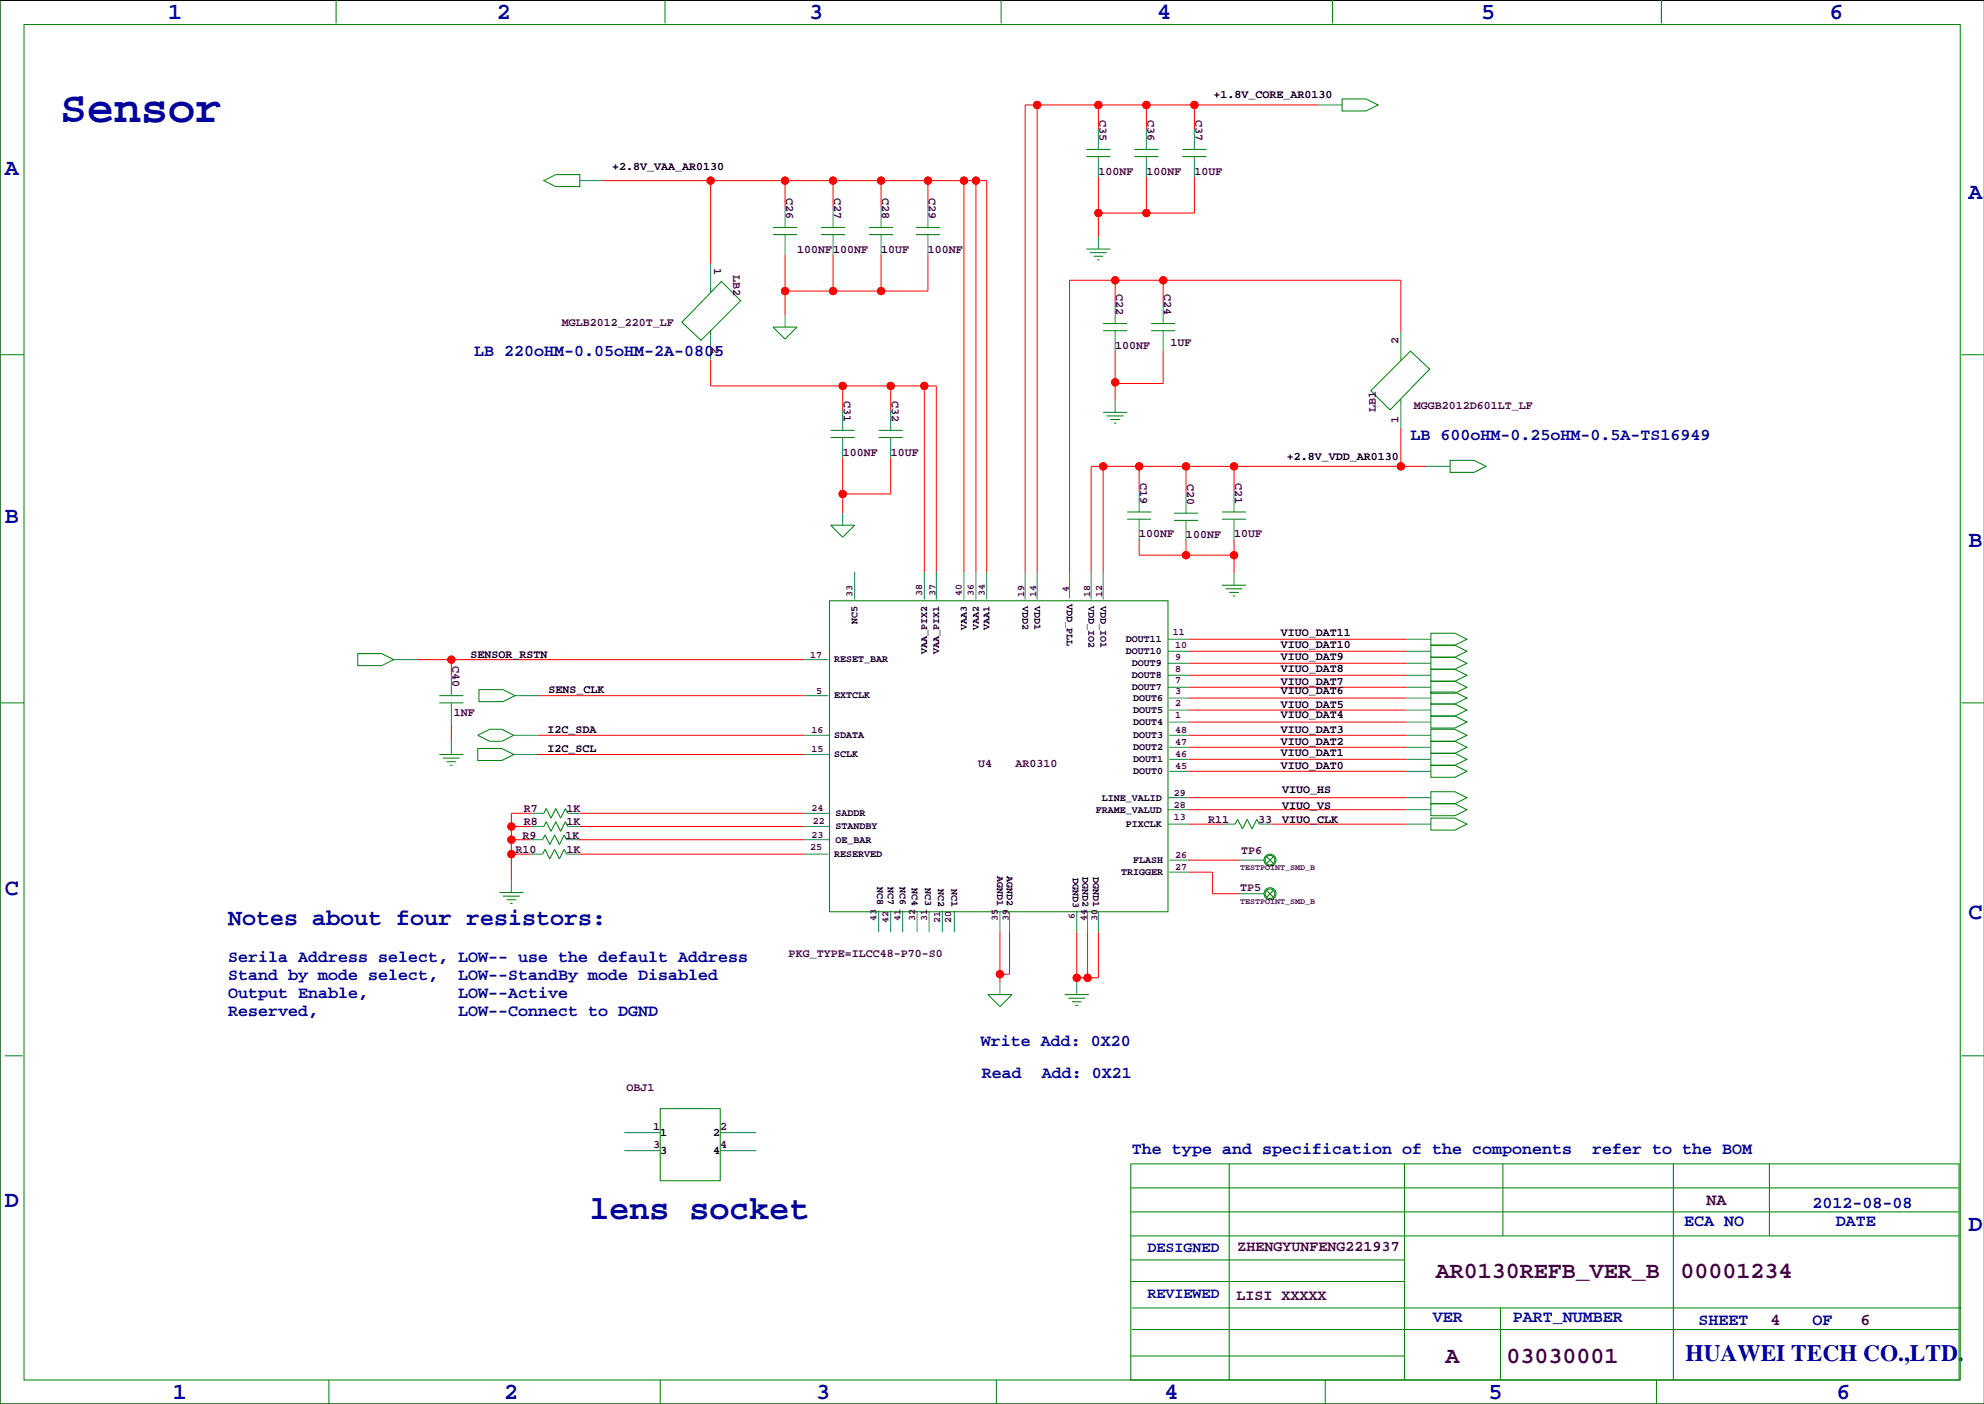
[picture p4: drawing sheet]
<svg xmlns="http://www.w3.org/2000/svg" width="420mm" height="297mm" viewBox="0 0 420 297" stroke-linecap="round" stroke-linejoin="round" font-family="sans-serif">
<path d="M419.9 .1h-419.9v296.9h419.9" fill="none" stroke="#000" stroke-width=".21"/>
<g fill="none" stroke="#008080" stroke-width=".21">
<path d="M122.7 38.2h5.1M232.4 27.3v4.3M232.4 33.1v4.4M242.6 27.3v4.3M242.6 33.1v4.4M252.7 27.3v4.3M252.7 33.1v4.4M278.9 22.2h5.1M150.4 55.7v5.1M166.1 43.8v4.3M166.1 49.6v4.4M176.3 43.8v4.3"/>
<path d="M176.3 49.6v4.4M186.4 43.8v4.3M186.4 49.6v4.4M196.3 43.8v4.3M196.3 49.6v4.4M232.4 50.2v2.5M150.4 71v5.1M166.1 66.7v2.5M236 64.1v4.3M236 70v4.3M246.1 64.1v4.3M246.1 70v4.3"/>
<path d="M296.4 70.2v5.1M178.3 86.7v4.3M178.3 92.6v4.3M188.5 86.7v4.3M188.5 92.6v4.3M236 84.7v2.5M296.4 85.5v5M301.8 98.7h5M178.3 108.6v2.5M241 104v4.3M241 109.8v4.4M251 104.3v4.3"/>
<path d="M251 110.1v4.3M261.1 104v4.3M261.1 109.8v4.4M83.3 139.6h5.1M170.2 139.6h5.1M180.8 121v5.9M195.6 121v5.9M198.1 121v5.9M204 121v5.9M206.5 121v5.9M208.8 121v5.9M216.9 121v5.9"/>
<path d="M219.5 121v5.9M226.3 121v5.6M230.9 121v5.9M233.4 121v5.9M247.1 135.2h4.4M247.1 137.8h4.4M261.1 121.3v2.5M297.7 135.2h5.1M297.7 137.8h5.1M95.5 142.9v4.3M95.5 148.7v4.3M95.5 157.1v2.5"/>
<path d="M108.7 155.6h5.1M108.7 159.6h5.1M109 147.2h5M170.2 155.6h5.3M170.2 159.6h5.3M170.2 147.2h5.1M247.1 142.9h4.4M247.1 140.3h4.4M247.1 145.4h4.4M247.4 158.1h4.1M247.4 155.6h4.1M247.4 152.8h4.1"/>
<path d="M247.4 150.2h4.1M247.4 147.7h4.1M297.7 158.1h5.1M297.7 155.6h5.1M297.7 152.8h5.1M297.7 150.2h5.1M297.7 147.7h5.1M297.7 142.9h5.1M297.7 140.3h5.1M297.7 145.4h5.1M112.3 177.7h2.5M112.5 174.9h2.6"/>
<path d="M112.5 172.1h2.6M119.9 177.7h2.5M120.1 174.9h2.6M120.1 172.1h2.6M170.2 177.7h5.3M170.2 174.9h5.3M170.2 172.1h5.3M247.1 174.4h4.4M247.1 171.3h4.4M247.1 168.8h4.4M247.4 163.2h4.1M247.4 160.6h4.1"/>
<path d="M258.8 174.4h2.6M266.4 174.4h2.6M297.7 174.4h5.1M297.7 171.3h5.1M297.7 168.8h5.1M297.7 163.2h5.1M297.7 160.6h5.1M108.2 186.3v2.5M112.3 180.7h2.5M119.9 180.7h2.5M170.2 180.7h5.1M185.9 192.6v4.6"/>
<path d="M188.5 192.6v4.6M191 192.6v4.6M194.1 192.6v4.6M196.6 192.9v4.3M199.4 192.6v4.6M201.9 192.6v4.6M211.6 192.9v4.3M213.6 192.9v4.3M227.8 192.6v4.6M230.1 192.6v4.6M232.4 192.9v4.3M247.4 182h4.1"/>
<path d="M247.4 184.5h4.1M262.4 189.1h5.1M262.4 182h5.1M211.6 207.9v2.5M227.8 207.9v2.5M132.1 239.6h7.6M152.4 239.6h7.6M132.1 243.4h7.6M152.4 243.4h7.6"/>
</g>
<g fill="none" stroke="#008000" stroke-width=".21">
<path d="M0 -.1v297.1h419.9M71.1 0v4.9M140.7 0v4.9M211.8 0v4.9M281.9 0v4.9M351.5 0v4.9M5.1 5.2h409.7v286.8h-409.7zM115.1 38.2l2.5-1.3h5.1v2.6h-5.1zM229.9 31.6h5M229.9 33.1h5M240 31.6h5.1M240 33.1h5.1"/>
<path d="M250.2 31.6h5.1M250.2 33.1h5.1M284 20.9h5.1l2.5 1.3-2.5 1.3h-5.1zM152.7 59.5l4 4.1-8.4 8.4-4-3.8zM163.6 48.1h5.1M163.6 49.6h5.1M173.7 48.1h5.1M173.7 49.6h5.1M183.9 48.1h5.1M183.9 49.6h5.1M193.8 48.1h5.1M193.8 49.6h5.1"/>
<path d="M229.9 52.7h5M230.6 53.5h3.6M231.4 54.2h2M232.2 55h.5M0 75h5.1M150.4 60.8v1M150.4 70v1M163.6 69.2h5.1l-2.6 2.5zM233.4 68.4h5.1M233.4 70h5.1M243.6 68.4h5.1M243.6 70h5.1"/>
<path d="M296.4 75.3v1M415 75h4.9M175.8 91h5M175.8 92.6h5M185.9 91h5.1M185.9 92.6h5.1M233.4 87.2h5.1M234.2 88h3.5M234.9 88.8h2.1M235.7 89.5h.5M290.1 82.7l8.3-8.4 4.1 3.8-8.4 8.6zM296.4 84.4v1.1"/>
<path d="M306.8 97.4h5.1l2.6 1.3-2.6 1.2h-5.1zM175.8 111.1h5l-2.5 2.6zM238.5 108.3h5.1M238.5 109.8h5.1M248.4 108.6h5.1M248.4 110.1h5.1M258.6 108.3h5.1M258.6 109.8h5.1M75.7 138.3h5.1l2.5 1.3-2.5 1.2h-5.1zM175.5 127.1h71.6v65.8h-71.6zM258.6 123.8h5.1M259.3 124.6h3.6"/>
<path d="M260.1 125.3h2M260.9 126.1h.5M302.8 134h5l2.6 1.2-2.6 1.3h-5zM302.8 139.1h5l2.6 1.2-2.6 1.3h-5zM302.8 136.5h5l2.6 1.3-2.6 1.3h-5zM0 148.7h5.1M93 148.7h5M93 147.2h5M93 159.6h5M101.1 158.4h5.1l2.5 1.2-2.5 1.3h-5.1zM101.1 155.6l2.5-1.3h2.6l2.5 1.3-2.5 1.2h-2.6zM101.3 145.9h5.1l2.6 1.3-2.6 1.2h-5.1z"/>
<path d="M302.8 156.8h5l2.6 1.3-2.6 1.3h-5zM302.8 159.4h5l2.6 1.2-2.6 1.3h-5zM302.8 154.3h5l2.6 1.3-2.6 1.2h-5zM302.8 151.5h5l2.6 1.3-2.6 1.2h-5zM302.8 149h5l2.6 1.2-2.6 1.3h-5zM302.8 146.4h5l2.6 1.3-2.6 1.3h-5zM302.8 141.6h5l2.6 1.3-2.6 1.2h-5zM302.8 144.1h5l2.6 1.3-2.6 1.3h-5zM415 148.7h4.9M93.7 160.4h3.6M94.5 161.1h2M95.2 161.9h.6"/>
<path d="M114.8 177.7l.5-1.1 1 2.1 1-2.1 1.1 2.1 1-2.1 .5 1.1M115.1 172.1l.5-1 1 2 1-2 1 2 1-2 .5 1M115.1 174.9l.5-1.1 1 2.1 1-2.1 1 2.1 1-2.1 .5 1.1M261.4 174.4l.5-1.1 1 2.1 1-2.1 1 2.1 1-2.1 .5 1.1M267.5 179.4h.1M302.8 170h5l2.6 1.3-2.6 1.3h-5zM302.8 167.5h5l2.6 1.3-2.6 1.2h-5zM302.8 161.9h5l2.6 1.3-2.6 1.3h-5zM302.8 173.1h5l2.6 1.3-2.6 1.2h-5zM105.7 188.8h5M106.4 189.6h3.6M107.2 190.4h2"/>
<path d="M107.9 191.1h.6M114.8 180.7l.5-1 1 2 1-2 1.1 2 1-2 .5 1M267.5 186.5h.1M268 188.3l1.5 1.6M268 181.2l1.5 1.5M269.5 188.3l-1.5 1.6M269.5 181.2l-1.5 1.5M209 210.4h5.1l-2.5 2.6zM225.3 210.4h5.1M226.1 211.2h3.5M226.8 211.9h2.1M227.6 212.7h.5"/>
<path d="M1 223.4h3.8M139.7 234.6h12.7v15.2h-12.7zM415 223.4h4.9M239.3 246.2h175.2v45.8h-175.2zM239.3 251.3h175.2M239.3 256.4h175.2M260.1 246.2v45.8M297.2 246.2v45.8M318 246.2v15.3M354.1 246.2v45.8M374.4 246.2v15.3M239.3 266.6h57.9"/>
<path d="M239.3 261.5h175.2M239.3 271.1h57.9M239.5 276.7h175.5M317.5 276.7v15.3M69.6 292v5M139.7 292v5M210.8 292v5M239.3 286.9h57.9M239.5 281.3h175M280.4 292v5M350.5 292v5M383.5 287.4h.1"/>
<circle cx="268.7" cy="182" r="1.27"/>
<circle cx="268.7" cy="189.1" r="1.27"/>
<circle cx="268.7" cy="189.1" r="1.02"/>
<circle cx="268.7" cy="182" r="1.02"/>
</g>
<g fill="none" stroke="#f00" stroke-width=".21">
<path d="M127.8 38.2h81v82.8M150.4 38.2v17.5M166.1 38.2v5.6M176.3 38.2v5.6M186.4 38.2v5.6M196.3 38.2v5.6M204 38.2v82.8M206.5 38.2v82.8M219.5 22.2v98.8M232.4 22.2v5.1M232.4 37.5v12.7M242.6 22.2v5.1"/>
<path d="M242.6 37.5v7.6M252.7 22.2v5.1M252.7 37.5v7.6h-20.3M278.9 22.2h-62v98.8M166.1 54v12.7M176.3 54v7.6M186.4 54v7.6M196.3 54v7.6h-30.2M236 59.3v4.8M246.1 59.3v4.8M150.4 76.1v5.5h47.7v39.4M236 74.3v10.4"/>
<path d="M246.1 74.3v6.8h-10.1M296.4 70.2v-10.9h-70.1v61.7M178.3 81.6v5.1M178.3 96.9v11.7M188.5 81.6v5.1M188.5 96.9v7.6h-10.2M195.6 81.6v39.4M233.4 98.7v22.3M241 98.7v5.3M251 98.7v5.6M261.1 98.7v5.3M296.4 90.5v8.2"/>
<path d="M301.8 98.7h-70.9v22.3M241 114.2v3.3h20.1M251 114.4v3.1M261.1 114.2v7.1M88.4 139.6h81.8M95.5 139.6v3.3M251.5 137.8h46.2M251.5 135.2h46.2M95.5 153v4.1M113.8 155.6h56.4M113.8 159.6h56.4M114 147.2h56.2"/>
<path d="M251.5 155.6h46.2M251.5 158.1h46.2M251.5 152.8h46.2M251.5 150.2h46.2M251.5 147.7h46.2M251.5 145.4h46.2M251.5 142.9h46.2M251.5 140.3h46.2M108.2 174.9h4.3M108.2 177.7h4.1M112.5 172.1h-4.3v14.2M122.4 177.7h47.8"/>
<path d="M122.7 172.1h47.5M122.7 174.9h47.5M251.5 174.4h7.3M251.5 171.3h46.2M251.5 168.8h46.2M251.5 163.2h46.2M251.5 160.6h46.2M269 174.4h28.7M108.2 180.7h4.1M122.4 180.7h47.8M211.6 197.2v10.7M213.6 197.2v8.9h-2"/>
<path d="M227.8 197.2v10.7M230.1 197.2v9.7M232.4 197.2v9.7h-4.6M251.5 184.5h5v4.6h5.9M251.5 182h10.9"/>
<circle cx="150.4" cy="38.2" r=".76"/>
<circle cx="166.1" cy="38.2" r=".76"/>
<circle cx="176.3" cy="38.2" r=".76"/>
<circle cx="186.4" cy="38.2" r=".76"/>
<circle cx="196.3" cy="38.2" r=".76"/>
<circle cx="204" cy="38.2" r=".76"/>
<circle cx="206.5" cy="38.2" r=".76"/>
<circle cx="219.5" cy="22.2" r=".76"/>
<circle cx="232.4" cy="22.2" r=".76"/>
<circle cx="242.6" cy="22.2" r=".76"/>
<circle cx="252.7" cy="22.2" r=".76"/>
<circle cx="232.4" cy="45.1" r=".76"/>
<circle cx="236" cy="59.3" r=".76"/>
<circle cx="242.6" cy="45.1" r=".76"/>
<circle cx="246.1" cy="59.3" r=".76"/>
<circle cx="166.1" cy="61.6" r=".76"/>
<circle cx="176.3" cy="61.6" r=".76"/>
<circle cx="186.4" cy="61.6" r=".76"/>
<circle cx="178.3" cy="81.6" r=".76"/>
<circle cx="188.5" cy="81.6" r=".76"/>
<circle cx="195.6" cy="81.6" r=".76"/>
<circle cx="233.4" cy="98.7" r=".76"/>
<circle cx="236" cy="80.9" r=".76"/>
<circle cx="241" cy="98.7" r=".76"/>
<circle cx="251" cy="98.7" r=".76"/>
<circle cx="261.1" cy="98.7" r=".76"/>
<circle cx="296.4" cy="98.7" r=".76"/>
<circle cx="178.3" cy="104.5" r=".76"/>
<circle cx="251" cy="117.5" r=".76"/>
<circle cx="261.1" cy="117.5" r=".76"/>
<circle cx="95.5" cy="139.6" r=".76"/>
<circle cx="108.2" cy="174.9" r=".76"/>
<circle cx="108.2" cy="177.7" r=".76"/>
<circle cx="108.2" cy="180.7" r=".76"/>
<circle cx="211.6" cy="206.1" r=".76"/>
<circle cx="227.8" cy="206.9" r=".76"/>
<circle cx="230.1" cy="206.9" r=".76"/>
</g>
<g fill="#f00" stroke="#f00" stroke-width=".21">
<circle cx="195.6" cy="81.6" r=".76"/>
<circle cx="188.5" cy="81.6" r=".76"/>
<circle cx="178.3" cy="81.6" r=".76"/>
<circle cx="166.1" cy="61.6" r=".76"/>
<circle cx="176.3" cy="61.6" r=".76"/>
<circle cx="186.4" cy="61.6" r=".76"/>
<circle cx="95.5" cy="139.6" r=".76"/>
<circle cx="227.8" cy="206.9" r=".76"/>
<circle cx="230.1" cy="206.9" r=".76"/>
<circle cx="108.2" cy="180.7" r=".76"/>
<circle cx="108.2" cy="177.7" r=".76"/>
<circle cx="108.2" cy="174.9" r=".76"/>
<circle cx="242.6" cy="45.1" r=".76"/>
<circle cx="232.4" cy="45.1" r=".76"/>
<circle cx="178.3" cy="104.5" r=".76"/>
<circle cx="233.4" cy="98.7" r=".76"/>
<circle cx="241" cy="98.7" r=".76"/>
<circle cx="251" cy="98.7" r=".76"/>
<circle cx="261.1" cy="98.7" r=".76"/>
<circle cx="296.4" cy="98.7" r=".76"/>
<circle cx="261.1" cy="117.5" r=".76"/>
<circle cx="251" cy="117.5" r=".76"/>
<circle cx="246.1" cy="59.3" r=".76"/>
<circle cx="236" cy="59.3" r=".76"/>
<circle cx="236" cy="80.9" r=".76"/>
<circle cx="252.7" cy="22.2" r=".76"/>
<circle cx="232.4" cy="22.2" r=".76"/>
<circle cx="242.6" cy="22.2" r=".76"/>
<circle cx="219.5" cy="22.2" r=".76"/>
<circle cx="211.6" cy="206.1" r=".76"/>
<circle cx="204" cy="38.2" r=".76"/>
<circle cx="150.4" cy="38.2" r=".76"/>
<circle cx="166.1" cy="38.2" r=".76"/>
<circle cx="176.3" cy="38.2" r=".76"/>
<circle cx="186.4" cy="38.2" r=".76"/>
<circle cx="196.3" cy="38.2" r=".76"/>
<circle cx="206.5" cy="38.2" r=".76"/>
</g>
<text font-size="9.5" fill="#0000a0" x="12.7" y="25.9">Sensor</text>
<text font-size="7.1" fill="#0000a0" x="124.7" y="258">lens socket</text>
<g font-size="4.9" fill="#0000a0">
<text x="35.6" y="3.9">1</text>
<text x="105.2" y="3.9">2</text>
<text x="171.2" y="3.9">3</text>
<text x="244.9" y="3.9">4</text>
<text x="313.4" y="3.9">5</text>
<text x="387.1" y="3.9">6</text>
<text x="1" y="36.9">A</text>
<text x="416.6" y="42">A</text>
<text x="1" y="110.6">B</text>
<text x="416.6" y="115.7">B</text>
<text x="1" y="189.3">C</text>
<text x="48.3" y="195.7">Notes about four resistors:</text>
<text x="416.6" y="194.4">C</text>
<text x="1" y="255.4">D</text>
<text x="416.6" y="260.5">D</text>
<text x="356.6" y="288">HUAWEI TECH CO.,LTD.</text>
<text x="36.6" y="296">1</text>
<text x="106.7" y="296">2</text>
<text x="172.7" y="296">3</text>
<text x="246.4" y="296">4</text>
<text x="315" y="296">5</text>
<text x="388.6" y="296">6</text>
</g>
<g font-size="4.9" fill="#400040">
<text x="303.8" y="270.5">AR0130REFB_VER_B</text>
<text x="355.6" y="270.5">00001234</text>
<text x="305.9" y="288.3">A</text>
<text x="318.8" y="288.3">03030001</text>
</g>
<g font-size="3.5" fill="#0000a0">
<text x="100.3" y="75.3">LB 220oHM-0.05oHM-2A-0805</text>
<text x="298.5" y="93.1">LB 600oHM-0.25oHM-0.5A-TS16949</text>
<text x="48.3" y="203.6">Serila Address select, LOW-- use the default Address</text>
<text x="48.3" y="207.4">Stand by mode select,</text>
<text x="96.9" y="207.4">LOW--StandBy mode Disabled</text>
<text x="48.3" y="215">Reserved,</text>
<text x="48.3" y="211.2">Output Enable,</text>
<text x="96.9" y="215">LOW--Connect to DGND</text>
<text x="96.9" y="211.2">LOW--Active</text>
<text x="207.5" y="221.4">Write Add: 0X20</text>
<text x="207.8" y="228">Read</text>
<text x="220.5" y="228">Add: 0X21</text>
<text x="239.5" y="244.2">The type and specification of the components</text>
<text x="336.9" y="244.2">refer to the BOM</text>
<text x="383.5" y="255.7">2012-08-08</text>
<text x="356.4" y="259.4">ECA NO</text>
<text x="388.5" y="259.4">DATE</text>
<text x="303.1" y="279.7">VER</text>
<text x="320.1" y="279.7">PART_NUMBER</text>
<text x="359.4" y="280.3">SHEET</text>
<text x="383.5" y="280.3">OF</text>
</g>
<g font-size="3.5" fill="#400040">
<text x="361.1" y="254.9">NA</text>
<text x="374.6" y="280.3">4</text>
<text x="393.7" y="280.3">6</text>
</g>
<g font-size="3.2" fill="#0000a0">
<text x="242.8" y="264.9">DESIGNED</text>
<text x="242.8" y="274.5">REVIEWED</text>
</g>
<g font-size="3.2" fill="#400040">
<text x="261.9" y="264.7">ZHENGYUNFENG221937</text>
<text x="261.6" y="275.1">LISI XXXXX</text>
</g>
<g font-size="2.5">
<text x="256.8" y="20.7">+1.8V_CORE_AR0130</text>
<text x="129.5" y="35.9">+2.8V_VAA_AR0130</text>
<text x="272.3" y="97.4">+2.8V_VDD_AR0130</text>
<text x="271" y="134.5">VIUO_DAT11</text>
<text x="271" y="137">VIUO_DAT10</text>
<text x="99.6" y="139.3">SENSOR_RSTN</text>
<text x="271" y="139.6">VIUO_DAT9</text>
<text x="271" y="142.1">VIUO_DAT8</text>
<text x="116.1" y="146.7">SENS_CLK</text>
<text x="271" y="144.9">VIUO_DAT7</text>
<text x="271" y="146.9">VIUO_DAT6</text>
<text x="271" y="149.7">VIUO_DAT5</text>
<text x="115.8" y="155.1">I2C_SDA</text>
<text x="271" y="152">VIUO_DAT4</text>
<text x="271" y="155.1">VIUO_DAT3</text>
<text x="115.8" y="159.1">I2C_SCL</text>
<text x="271" y="157.6">VIUO_DAT2</text>
<text x="271" y="159.9">VIUO_DAT1</text>
<text x="271" y="162.7">VIUO_DAT0</text>
<text x="271.3" y="167.8">VIUO_HS</text>
<text x="271.3" y="171.1">VIUO_VS</text>
<text x="271.3" y="174.1">VIUO_CLK</text>
<text x="139.7" y="240.3">1</text>
<text x="139.7" y="244.1">3</text>
<text x="150.9" y="240.3">2</text>
<text x="150.9" y="244.1">4</text>
</g>
<g font-size="2.5" fill="#400040">
<text x="232.6" y="25.4" transform="rotate(90 232.6 25.4)">C35</text>
<text x="242.8" y="25.4" transform="rotate(90 242.8 25.4)">C36</text>
<text x="253" y="25.4" transform="rotate(90 253 25.4)">C37</text>
<text x="166.3" y="41.9" transform="rotate(90 166.3 41.9)">C26</text>
<text x="176.5" y="41.9" transform="rotate(90 176.5 41.9)">C27</text>
<text x="186.7" y="41.9" transform="rotate(90 186.7 41.9)">C28</text>
<text x="196.6" y="41.9" transform="rotate(90 196.6 41.9)">C29</text>
<text x="232.4" y="36.9">100NF</text>
<text x="242.6" y="36.9">100NF</text>
<text x="252.7" y="36.9">10UF</text>
<text x="168.7" y="53.5">100NF</text>
<text x="176.3" y="53.5">100NF</text>
<text x="186.4" y="53.5">10UF</text>
<text x="196.3" y="53.5">100NF</text>
<text x="151.1" y="56.8" transform="rotate(90 151.1 56.8)">1</text>
<text x="155.2" y="58.3" transform="rotate(90 155.2 58.3)">LB2</text>
<text x="236.2" y="62.2" transform="rotate(90 236.2 62.2)">C22</text>
<text x="246.4" y="62.2" transform="rotate(90 246.4 62.2)">C24</text>
<text x="118.9" y="68.9">MGLB2012_220T_LF</text>
<text x="150.6" y="73.5" transform="rotate(90 150.6 73.5)">2</text>
<text x="236" y="73.8">100NF</text>
<text x="247.6" y="73.3">1UF</text>
<text x="295.9" y="72.8" transform="rotate(-90 295.9 72.8)">2</text>
<text x="178.5" y="84.8" transform="rotate(90 178.5 84.8)">C31</text>
<text x="188.7" y="84.8" transform="rotate(90 188.7 84.8)">C32</text>
<text x="291.1" y="87.2" transform="rotate(-90 291.1 87.2)">LB1</text>
<text x="295.9" y="89.5" transform="rotate(-90 295.9 89.5)">1</text>
<text x="299.2" y="86.6">MGGB2012D601LT_LF</text>
<text x="178.3" y="96.4">100NF</text>
<text x="188.5" y="96.4">10UF</text>
<text x="241.3" y="102.1" transform="rotate(90 241.3 102.1)">C19</text>
<text x="251.2" y="102.3" transform="rotate(90 251.2 102.3)">C20</text>
<text x="261.3" y="102.1" transform="rotate(90 261.3 102.1)">C21</text>
<text x="241" y="113.7">100NF</text>
<text x="251" y="113.9">100NF</text>
<text x="261.1" y="113.7">10UF</text>
<text x="95.7" y="141" transform="rotate(90 95.7 141)">C40</text>
<text x="96" y="151.5">1NF</text>
<text x="207" y="162.2">U4</text>
<text x="214.9" y="162.2">AR0310</text>
<text x="110.8" y="171.8">R7</text>
<text x="119.9" y="171.8">1K</text>
<text x="110.6" y="177.4">R9</text>
<text x="110.8" y="174.6">R8</text>
<text x="119.6" y="177.4">1K</text>
<text x="119.9" y="174.6">1K</text>
<text x="255.7" y="174.1">R11</text>
<text x="266.2" y="174.1">33</text>
<text x="109.1" y="180.5">R10</text>
<text x="119.9" y="180.5">1K</text>
<text x="262.6" y="180.7">TP6</text>
<text x="262.4" y="188.6">TP5</text>
<text x="166.9" y="202.6">PKG_TYPE=ILCC48-P70-S0</text>
<text x="132.6" y="230.7">OBJ1</text>
<text x="138.2" y="239.1">1</text>
<text x="152.4" y="239.1">2</text>
<text x="138.2" y="242.9">3</text>
<text x="152.4" y="242.9">4</text>
</g>
<g font-size="2.1" fill="#400040">
<text x="226.1" y="125.3" transform="rotate(-90 226.1 125.3)">4</text>
<text x="180.4" y="126.4" transform="rotate(-90 180.4 126.4)">33</text>
<text x="195.1" y="126.1" transform="rotate(-90 195.1 126.1)">38</text>
<text x="197.9" y="126.1" transform="rotate(-90 197.9 126.1)">37</text>
<text x="203.5" y="126.1" transform="rotate(-90 203.5 126.1)">40</text>
<text x="206.1" y="126.1" transform="rotate(-90 206.1 126.1)">36</text>
<text x="208.4" y="126.1" transform="rotate(-90 208.4 126.1)">34</text>
<text x="216.7" y="126.4" transform="rotate(-90 216.7 126.4)">19</text>
<text x="219.3" y="126.4" transform="rotate(-90 219.3 126.4)">14</text>
<text x="230.7" y="126.4" transform="rotate(-90 230.7 126.4)">18</text>
<text x="233.2" y="126.4" transform="rotate(-90 233.2 126.4)">12</text>
<text x="248.2" y="134.3">11</text>
<text x="248.7" y="137.1">10</text>
<text x="171.4" y="139.1">17</text>
<text x="248.7" y="142.2">8</text>
<text x="248.7" y="139.7">9</text>
<text x="172.7" y="146.7">5</text>
<text x="248.7" y="146.8">3</text>
<text x="248.7" y="149.3">2</text>
<text x="248.7" y="144.5">7</text>
<text x="171.7" y="155.1">16</text>
<text x="248.7" y="151.9">1</text>
<text x="248.7" y="155.1">48</text>
<text x="171.7" y="159.2">15</text>
<text x="248.7" y="160.2">46</text>
<text x="248.7" y="157.7">47</text>
<text x="248.7" y="162.7">45</text>
<text x="171.7" y="171.6">24</text>
<text x="248.4" y="170.9">28</text>
<text x="248.4" y="168.3">29</text>
<text x="248.4" y="173.5">13</text>
<text x="171.4" y="179.8">25</text>
<text x="171.7" y="177.2">23</text>
<text x="172" y="174.4">22</text>
<text x="248.7" y="181.5">26</text>
<text x="248.7" y="184.1">27</text>
<text x="185.5" y="194.9" transform="rotate(-90 185.5 194.9)">43</text>
<text x="188" y="195.2" transform="rotate(-90 188 195.2)">42</text>
<text x="190.6" y="194.9" transform="rotate(-90 190.6 194.9)">41</text>
<text x="193.6" y="194.9" transform="rotate(-90 193.6 194.9)">32</text>
<text x="196.2" y="194.9" transform="rotate(-90 196.2 194.9)">31</text>
<text x="199" y="195.2" transform="rotate(-90 199 195.2)">21</text>
<text x="201.2" y="195.2" transform="rotate(-90 201.2 195.2)">20</text>
<text x="211.1" y="194.9" transform="rotate(-90 211.1 194.9)">35</text>
<text x="213.4" y="194.9" transform="rotate(-90 213.4 194.9)">39</text>
<text x="227.4" y="194.4" transform="rotate(-90 227.4 194.4)">6</text>
<text x="229.9" y="194.9" transform="rotate(-90 229.9 194.9)">44</text>
<text x="232.2" y="194.9" transform="rotate(-90 232.2 194.9)">30</text>
</g>
<g font-size="2.1">
<text x="181.4" y="131.9" transform="rotate(-90 181.4 131.9)">NC5</text>
<text x="216.3" y="128.1" transform="rotate(90 216.3 128.1)">VDD2</text>
<text x="218.9" y="128.1" transform="rotate(90 218.9 128.1)">VDD1</text>
<text x="225.7" y="127.9" transform="rotate(90 225.7 127.9)">VDD_PLL</text>
<text x="230.3" y="128.1" transform="rotate(90 230.3 128.1)">VDD_IO2</text>
<text x="232.8" y="128.1" transform="rotate(90 232.8 128.1)">VDD_IO1</text>
<text x="204.6" y="133.2" transform="rotate(-90 204.6 133.2)">VAA3</text>
<text x="207.1" y="133.2" transform="rotate(-90 207.1 133.2)">VAA2</text>
<text x="209.4" y="133.2" transform="rotate(-90 209.4 133.2)">VAA1</text>
<text x="238.3" y="135.8">DOUT11</text>
<text x="176.5" y="140.2">RESET_BAR</text>
<text x="196.2" y="138.3" transform="rotate(-90 196.2 138.3)">VAA_PIX2</text>
<text x="198.7" y="138.3" transform="rotate(-90 198.7 138.3)">VAA_PIX1</text>
<text x="238.3" y="138.4">DOUT10</text>
<text x="239.5" y="143.5">DOUT8</text>
<text x="239.5" y="140.9">DOUT9</text>
<text x="176.5" y="147.8">EXTCLK</text>
<text x="239.5" y="146">DOUT7</text>
<text x="239.8" y="148.3">DOUT6</text>
<text x="239.8" y="153.4">DOUT4</text>
<text x="239.8" y="150.8">DOUT5</text>
<text x="176.5" y="160.2">SCLK</text>
<text x="176.5" y="156.2">SDATA</text>
<text x="239.8" y="161.2">DOUT1</text>
<text x="239.8" y="158.7">DOUT2</text>
<text x="239.8" y="156.2">DOUT3</text>
<text x="239.8" y="163.8">DOUT0</text>
<text x="176.8" y="172.7">SADDR</text>
<text x="231.9" y="171.9">FRAME_VALUD</text>
<text x="233.2" y="169.4">LINE_VALID</text>
<text x="176.8" y="175.5">STANDBY</text>
<text x="176.8" y="178.3">OE_BAR</text>
<text x="238.3" y="175">PIXCLK</text>
<text x="176.5" y="181.3">RESERVED</text>
<text x="211" y="185.3" transform="rotate(90 211 185.3)">AGND1</text>
<text x="213" y="185.3" transform="rotate(90 213 185.3)">AGND2</text>
<text x="227" y="185.8" transform="rotate(90 227 185.8)">DGND3</text>
<text x="229" y="185.5" transform="rotate(90 229 185.5)">DGND2</text>
<text x="231.3" y="185.5" transform="rotate(90 231.3 185.5)">DGND1</text>
<text x="237.2" y="185.1">TRIGGER</text>
<text x="239.8" y="182.6">FLASH</text>
<text x="185.6" y="187.6" transform="rotate(90 185.6 187.6)">NC8</text>
<text x="187.9" y="187.6" transform="rotate(90 187.9 187.6)">NC7</text>
<text x="190.4" y="187.6" transform="rotate(90 190.4 187.6)">NC6</text>
<text x="193" y="187.8" transform="rotate(90 193 187.8)">NC4</text>
<text x="195.7" y="187.8" transform="rotate(90 195.7 187.8)">NC3</text>
<text x="198.5" y="188.1" transform="rotate(90 198.5 188.1)">NC2</text>
<text x="201.3" y="188.1" transform="rotate(90 201.3 188.1)">NC1</text>
</g>
<g font-size="1.8" fill="#400040">
<text x="262.4" y="184.2">TESTPOINT_SMD_B</text>
<text x="262.4" y="191.3">TESTPOINT_SMD_B</text>
</g>
</svg>
